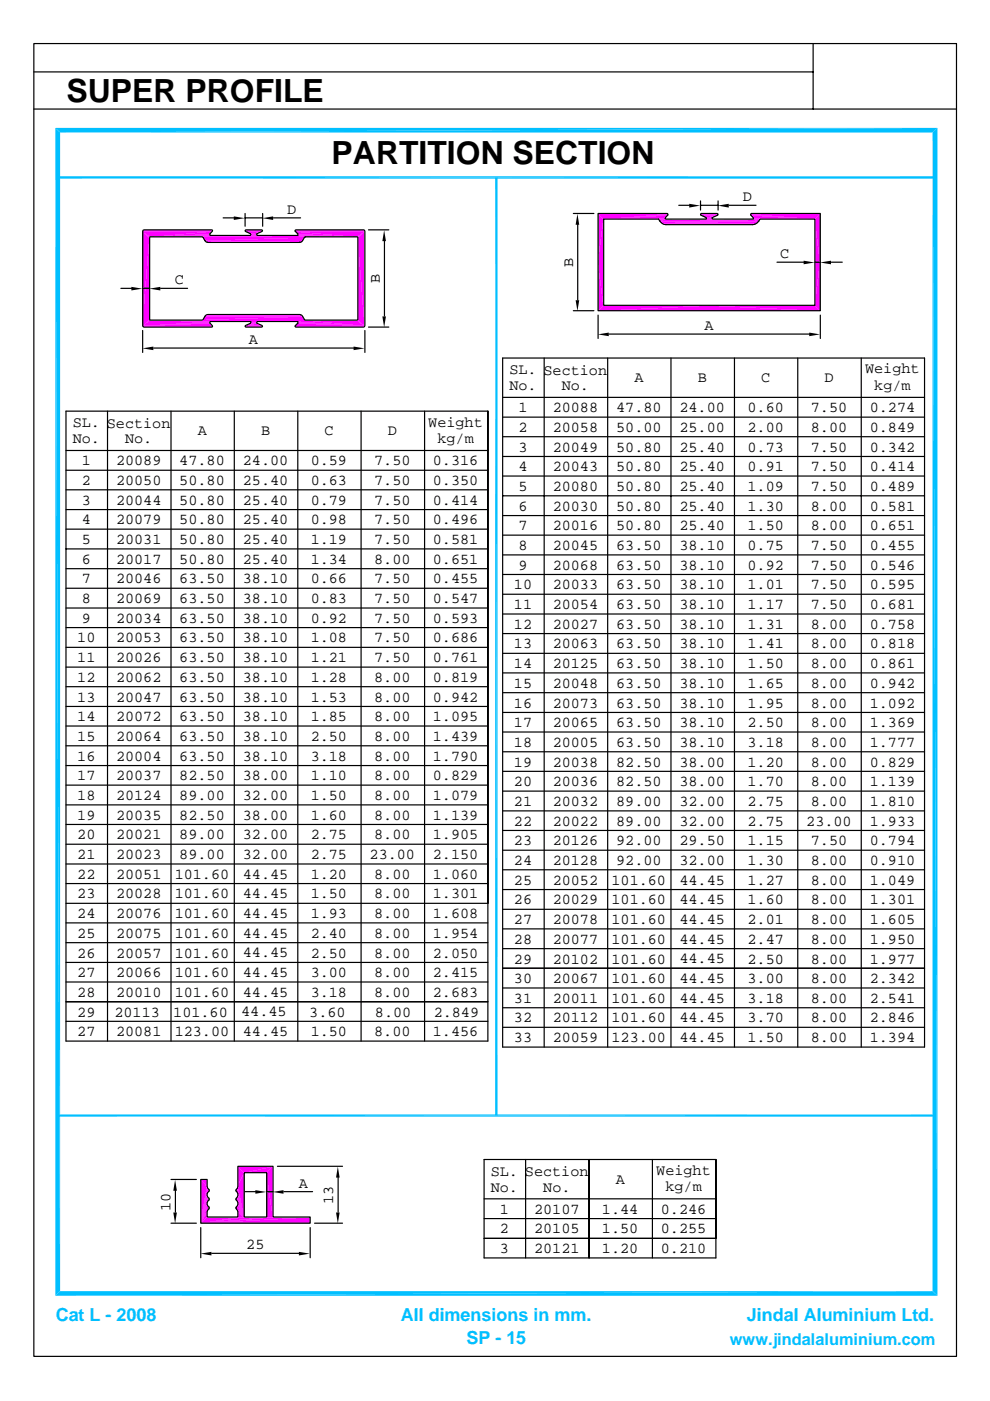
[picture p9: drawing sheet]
<svg xmlns="http://www.w3.org/2000/svg" width="210mm" height="297mm" viewBox="0 0 210 297" stroke-linecap="round" stroke-linejoin="round" font-family="sans-serif">
<path d="M30.2 69.2h14.8M30.3 69.4h14.7M30.3 69.3h14.7M51.9 69.3h3.7M51.9 69.1h3.7M51.9 69.4h3.7M62.5 69.3h14.7M62.5 69.2h14.8M77.2 69.4h-14.6" fill="none" stroke="#f0f" stroke-width=".21"/>
<g fill="#f0f">
<path d="M52 69.1l2.4-.5 1.1 .5z"/>
<path d="M52 69.1l1-.5h1.4z"/>
<path d="M30.2 69.1l14.2-.5 .6 .5z"/>
<path d="M62.5 69.1l.6-.5 14.2 .5z"/>
<path d="M53 68.6l1.4-.1v.1z"/>
<path d="M53 68.6l.2-.1h1.2z"/>
<path d="M30.2 69.1l14.2-.7v.2z"/>
<path d="M63.1 68.4l14.2 .7-14.2-.5z"/>
<path d="M53.2 68.5l1.2-.2v.2z"/>
<path d="M53.1 68.3h1.3l-1.2 .2z"/>
<path d="M30.2 69.1l14.2-.8v.1z"/>
<path d="M63.1 68.3l14.2 .8-14.2-.7z"/>
<path d="M30.2 69.1l14.4-.9z"/>
<path d="M53 68.2l1.4 .1z"/>
</g>
<path d="M44.6 68.2h9.9" fill="none" stroke="#f0f" stroke-width=".21"/>
<path d="M53 68.2h1.5z" fill="#f0f"/>
<path d="M44.6 68.2h18.3" fill="none" stroke="#f0f" stroke-width=".21"/>
<path d="M62.9 68.2l14.4 .9z" fill="#f0f"/>
<path d="M31.8 68.1h31.1" fill="none" stroke="#f0f" stroke-width=".3"/>
<path d="M30.2 69.1l1.6-1.2 12.8 .3z" fill="#f0f"/>
<path d="M42.8 68.1h21.9" fill="none" stroke="#f0f" stroke-width=".3"/>
<g fill="#f0f">
<path d="M62.9 68.2l1.8-.3 12.6 1.2z"/>
<path d="M64.7 67.9h10.9l1.7 1.2z"/>
</g>
<path d="M42.8 67.9h21.9" fill="none" stroke="#f0f" stroke-width=".21"/>
<g fill="#f0f">
<path d="M75.6 67.9h.2l1.5 1.2z"/>
<path d="M30.2 69.1l1.5-1.2h.1z"/>
</g>
<path d="M42.9 67.9h21.7" fill="none" stroke="#f0f" stroke-width=".21"/>
<g fill="#f0f">
<path d="M30.2 69.1l1.5-1.3v.1z"/>
<path d="M75.8 67.8l1.5 1.3-1.5-1.2z"/>
<path d="M43 67.8l21.1-.7 .4 .7z"/>
<path d="M43.4 67.1h20.7l-21.1 .7z"/>
</g>
<path d="M43.4 51.2h20.7M43.6 51.4h20.3M43.8 51.4h19.9M43.4 67h20.7M43.6 66.9h20.3M43.8 66.8h19.9" fill="none" stroke="#f0f" stroke-width=".21"/>
<g fill="#f0f">
<path d="M31.7 50.4v17.4l-1.5 1.3z"/>
<path d="M75.8 50.4l1.5 18.7-1.5-1.3z"/>
<path d="M43.4 51.1l21.1-.7-.4 .7z"/>
<path d="M43 50.4h21.5l-21.1 .7z"/>
</g>
<path d="M42.8 50.3h21.9" fill="none" stroke="#f0f" stroke-width=".21"/>
<path d="M31.8 50.1h43.8" fill="none" stroke="#f0f" stroke-width=".3"/>
<path d="M31.8 50.1h12.8M62.9 50.1h12.7" fill="none" stroke="#f0f" stroke-width=".34"/>
<g fill="#f0f">
<path d="M53 50h1.5z"/>
<path d="M53 50l1.4-.1z"/>
<path d="M31.8 50.3l12.6-.5v.1z"/>
<path d="M63.1 49.8l12.5 .5-12.5-.4z"/>
<path d="M53.1 49.9l1.3-.2v.2z"/>
<path d="M53.2 49.7h1.2l-1.3 .2z"/>
<path d="M31.8 50.3l12.6-.7v.2z"/>
<path d="M63.1 49.6l12.5 .7-12.5-.5z"/>
<path d="M53.2 49.7l1.2-.1v.1z"/>
<path d="M53 49.6h1.4l-1.2 .1z"/>
<path d="M53 49.6l2.5-.5-1.1 .5z"/>
<path d="M52 49.1h3.5l-2.5 .5z"/>
<path d="M31.8 50.3l13.2-1.2-.6 .5z"/>
<path d="M62.5 49.1l13.1 1.2-12.5-.7z"/>
<path d="M62.5 49.1h14.8l-1.7 1.2z"/>
<path d="M75.6 50.3l1.7-1.2-1.5 1.2z"/>
<path d="M75.8 50.3l1.5-1.2-1.5 1.3z"/>
<path d="M75.8 50.4l1.5-1.3v20z"/>
<path d="M30.2 49.1h14.8l-13.2 1.2z"/>
<path d="M30.2 49.1l1.6 1.2h-.1z"/>
<path d="M30.2 49.1l1.5 1.2v.1z"/>
<path d="M30.2 49.1l1.5 1.3-1.5 18.7z"/>
</g>
<path d="M30.2 49h14.8M30.3 48.9h14.7M30.3 48.8h14.7M51.9 49.1h3.7M51.9 48.9h3.7M51.9 48.8h3.7M62.5 49h14.8M62.5 48.9h14.7M62.6 48.8h14.6" fill="none" stroke="#f0f" stroke-width=".21"/>
<g fill="#f0f">
<path d="M150.3 64.8l23.6 1.1h-23.6z"/>
<path d="M126.7 65.9l23.6-1.1v1.1z"/>
<path d="M126.7 65.9l1.2-1.1h22.4z"/>
<path d="M150.3 64.8h22.4l1.2 1.1z"/>
<path d="M173.9 55.7v10.2l-1.2-1.1z"/>
<path d="M126.7 55.7l1.2 9.1-1.2 1.1z"/>
</g>
<path d="M140.6 47.7h19.4" fill="none" stroke="#f0f" stroke-width=".21"/>
<path d="M140.2 47.5h20.3" fill="none" stroke="#f0f" stroke-width=".3"/>
<path d="M139.8 47.1h21" fill="none" stroke="#f0f" stroke-width=".38"/>
<path d="M139.8 46.7h21" fill="none" stroke="#f0f" stroke-width=".42"/>
<g fill="#f0f">
<path d="M127.9 46.5v18.3l-1.2-9.1z"/>
<path d="M139.6 46.5h1.5l-1.3 .4z"/>
<path d="M172.7 46.5l1.2 9.2-1.2 9.1z"/>
<path d="M159.5 46.5h1.6l-.3 .4z"/>
<path d="M139.6 46.5h1.5z"/>
<path d="M159.5 46.5h1.6z"/>
<path d="M149.6 46.5h1.5z"/>
<path d="M149.6 46.5h1.4z"/>
<path d="M139.6 46.5l1.4-.2v.2z"/>
</g>
<path d="M127.9 46.4h13.1" fill="none" stroke="#f0f" stroke-width=".21"/>
<path d="M159.7 46.3l1.4 .2h-1.5z" fill="#f0f"/>
<path d="M159.7 46.4h13" fill="none" stroke="#f0f" stroke-width=".21"/>
<g fill="#f0f">
<path d="M149.7 46.5l1.2-.2 .1 .2z"/>
<path d="M149.7 46.3h1.2l-1.2 .2z"/>
</g>
<path d="M127.9 46.4h13.1M159.6 46.4h13.1" fill="none" stroke="#f0f" stroke-width=".3"/>
<g fill="#f0f">
<path d="M149.7 46.3l1.3-.1-.1 .1z"/>
<path d="M149.6 46.2h1.4l-1.3 .1z"/>
<path d="M149.6 46.2l2.5-.5-1.1 .5z"/>
<path d="M148.6 45.7h3.5l-2.5 .5z"/>
<path d="M127.9 46.5l13.6-.8-.5 .5z"/>
<path d="M159.1 45.7l13.6 .8-13.1-.3z"/>
</g>
<path d="M148.5 45.6h3.7" fill="none" stroke="#f0f" stroke-width=".21"/>
<g fill="#f0f">
<path d="M127.9 46.5l13.7-1-.1 .2z"/>
<path d="M159.1 45.5l13.6 1-13.6-.8z"/>
</g>
<path d="M148.5 45.5h3.7" fill="none" stroke="#f0f" stroke-width=".21"/>
<g fill="#f0f">
<path d="M159.1 45.4l13.6 1.1-13.6-1z"/>
<path d="M127.9 46.5l13.6-1.1 .1 .1z"/>
</g>
<path d="M159.1 45.4h14.8" fill="none" stroke="#f0f" stroke-width=".21"/>
<g fill="#f0f">
<path d="M159.1 45.4l14.8-.1-1.2 1.2z"/>
<path d="M173.9 45.3v10.4l-1.2-9.2z"/>
<path d="M150.3 45.3l1.8 .1z"/>
</g>
<path d="M126.7 45.4h14.8M148.5 45.4h3.6" fill="none" stroke="#f0f" stroke-width=".21"/>
<g fill="#f0f">
<path d="M126.7 45.3l14.8 .1-13.6 1.1z"/>
<path d="M126.7 45.3l1.2 1.2-1.2 9.2z"/>
<path d="M42.5 259.4l23.2-1.3v1.3z"/>
<path d="M42.5 259.4l15.3-1.3h7.9z"/>
<path d="M42.5 259.4l14-1.3h1.3z"/>
<path d="M42.5 259.4l9.2-1.3h4.8z"/>
<path d="M42.5 259.4l7.9-1.3h1.3z"/>
<path d="M42.5 259.4l1.4-1.3h6.5z"/>
<path d="M43.9 257.1v1l-1.4 1.3z"/>
<path d="M50.4 257.1l1.3 1h-1.3z"/>
<path d="M43.9 256.7l-1.4 2.7z"/>
<path d="M50.3 256.7l1.4 1.4-1.3-1z"/>
<path d="M50 256.4l1.7 1.7z"/>
<path d="M44.3 256.1l-.4 .6z"/>
<path d="M49.9 256.1l1.8 2z"/>
<path d="M44.2 256l.1 .1-.4 .6z"/>
<path d="M44.2 256l-1.7 3.4z"/>
<path d="M50 256l1.7 2.1-1.8-2z"/>
<path d="M44 255.7l.2 .3-1.7 3.4z"/>
<path d="M50.2 255.7l1.5 2.4-1.7-2.1z"/>
<path d="M43.9 255.4l.1 .3-1.5 3.7z"/>
<path d="M50.4 255.4l1.3 2.7-1.5-2.4z"/>
<path d="M43.9 255.1l-1.4 4.3z"/>
<path d="M50.4 255.1l1.3 3-1.3-2.7z"/>
<path d="M50.2 254.7l1.5 3.4z"/>
<path d="M44.3 254.3l-.3 .4z"/>
<path d="M49.9 254.3l.3 .4z"/>
<path d="M44.2 254.1l.1 .2-.3 .4z"/>
<path d="M44.2 254.1l-.3 1z"/>
<path d="M50 254.1l.2 .6-.3-.4z"/>
<path d="M50 254.1l1.7 4z"/>
<path d="M44 253.9l.2 .2-.3 1z"/>
<path d="M44 253.9l-.1 1.2-1.4 4.3z"/>
<path d="M50.2 253.9l1.5 4.2-1.7-4z"/>
<path d="M43.9 253.6l.1 .3-1.5 5.5z"/>
<path d="M50.4 253.6l1.3 4.5-1.5-4.2z"/>
<path d="M43.9 253.2l-1.4 6.2z"/>
<path d="M50.4 253.2l1.3 4.9z"/>
<path d="M44.3 252.5l-.3 .4z"/>
<path d="M49.9 252.5l.3 .4z"/>
<path d="M44.2 252.3l.1 .2-.3 .4z"/>
<path d="M44.2 252.3l-.3 .9z"/>
<path d="M50 252.3l.2 .6-.3-.4z"/>
<path d="M50 252.3l.4 .9z"/>
<path d="M43.9 252l.3 .3-.3 .9z"/>
<path d="M43.9 252v1.2l-1.4 6.2z"/>
<path d="M50.3 252l.1 1.2-.4-.9z"/>
<path d="M50.3 252l1.4 6.1-1.3-4.9z"/>
<path d="M43.9 251.5v.5l-1.4 7.4z"/>
<path d="M50.4 251.5l1.3 6.6-1.4-6.1z"/>
<path d="M42.5 250.1h1.4v1.4z"/>
<path d="M42.5 250.1l1.4 1.4-1.4 7.9z"/>
<path d="M51.7 248.7v9.4l-1.3-6.6z"/>
<path d="M56.5 248.7l1.3 9.4h-1.3z"/>
<path d="M50.4 247.3l1.3 1.4-1.3 2.8z"/>
<path d="M50.4 247.3h7.4l-6.1 1.4z"/>
<path d="M51.7 248.7l6.1-1.4-1.3 1.4z"/>
<path d="M57.8 247.3v10.8l-1.3-9.4z"/>
</g>
<g fill="none" stroke="#000" stroke-width=".25">
<path d="M115.4 75.9v146.1M128.8 75.9v146.1M142.3 75.9v146.1M155.7 75.9v146.1M169.1 75.9v146.1M182.6 75.9v146.1M14 95.5h89.4M14 99.7h89.4M22.8 87.2v133.5M36.3 87.2v133.5M49.7 87.2v133.5M63.1 87.2v133.5"/>
<path d="M76.6 87.2v133.5M90 87.2v133.5M103.4 87.2h-89.4v133.5M106.6 92.6h89.4M106.6 96.8h89.4M106.6 84.3h89.4M106.6 88.4h89.4M14 103.9h89.4M14 108h89.4M14 112.2h89.4M14 116.4h89.4M106.6 100.9h89.4"/>
<path d="M106.6 105.1h89.4M106.6 109.3h89.4M106.6 113.5h89.4M106.6 117.7h89.4M14 120.6h89.4M14 124.7h89.4M14 128.9h89.4M14 133.1h89.4M14 137.3h89.4M106.6 121.8h89.4M106.6 126h89.4M106.6 130.2h89.4"/>
<path d="M106.6 134.3h89.4M106.6 138.5h89.4M14 141.4h89.4M14 145.6h89.4M14 149.8h89.4M14 153.9h89.4M14 158.1h89.4M106.6 142.7h89.4M106.6 146.9h89.4M106.6 151.1h89.4M106.6 155.2h89.4M106.6 159.4h89.4"/>
<path d="M14 162.3h89.4M14 166.5h89.4M14 170.7h89.4M14 174.8h89.4M14 179h89.4M106.6 163.5h89.4M106.6 167.7h89.4M106.6 171.9h89.4M106.6 176.1h89.4M14 191.5h89.4v-104.3v133.5M14 183.2h89.4M14 187.3h89.4"/>
<path d="M14 195.7h89.4M14 199.9h89.4M106.6 180.3h89.4M106.6 184.4h89.4M106.6 188.6h89.4M106.6 192.8h89.4M106.6 196.9h89.4M14 204.1h89.4M14 208.2h89.4M14 212.4h89.4M106.6 201.1h89.4M106.6 205.3h89.4"/>
<path d="M106.6 222v-146.1h89.4v146.1"/>
</g>
<g fill="#00bfff">
<path d="M197.7 28.1l1.1-1v247.6z"/>
<path d="M197.7 28.1l1.1 246.6-1.1-.9z"/>
<path d="M11.7 274.7l186-.9 1.1 .9z"/>
<path d="M11.7 274.7l1-.9h185z"/>
<path d="M11.7 27.1l1 246.7-1 .9z"/>
<path d="M11.7 27.1l1 1v245.7z"/>
<path d="M11.7 27.1h187.1l-186.1 1z"/>
<path d="M12.7 28.1l186.1-1-1.1 1z"/>
<path d="M12.2 37.4h186l-186 .5z"/>
<path d="M12.2 37.9l186-.5v.5z"/>
<path d="M105 37.6h.5v198.9z"/>
<path d="M105 37.6l.5 198.9h-.5z"/>
<path d="M12.2 236.3h186l-186 .5z"/>
<path d="M12.2 236.8l186-.5v.5z"/>
</g>
<g fill="none" stroke="#000" stroke-width=".25">
<path d="M7.2 9.2h195.6v278.4h-195.6zM7.2 15.2h165.2M172.4 9.2v13.9M7.2 23.1h195.6M30.3 48.8l14.6-.1 .1 .3-.5 .7 .1 .2h8.4l.2-.2-1.2-.6v-.3l3.5-.1 .1 .1v.3l-1.1 .4v.3l8.5 .1 .1-.3-.6-.7 .3-.2h14.3l.3 .3-.1 20.3h-14.5l-.3-.1 .6-.7-.1-.3h-8.5v.3l1.1 .5v.3h-.1h-3.5v-.3l1.2-.6-.2-.2h-8.4l-.1 .1 .5 .8-.1 .2h-14.6zM31.8 50.3l11.1-.1 .7 1 .5 .2h19.4l.5-.2 .7-1 11.1 .1v17.5l-11.1 .1-.7-1-.5-.2h-19.4l-.5 .2-.7 1-11.1-.1zM47.3 46.2h2.3M52 45.3v2.7M52 46.2h3.7M55.7 45.3v2.7M58 46.2h5.7M78.1 48.7h4.3"/>
<path d="M81.5 51.1v15.9M121.6 45.3h4.3M122.5 47.6v16M126.8 45.3h14.7l.1 .2-.5 .7 .1 .2h8.6l-.1-.3-1.2-.6 .2-.2h3.5l-.1 .3-1 .5-.1 .1 .2 .2h8.4l.1-.2-.5-.7 .1-.2h14.6v20.6h-47.1zM128 46.4h11.6a1.84 1.84 0 0 0 1.6 1.2h18.4a1.84 1.84 0 0 0 1.5-1.2h11.7v18.3h-44.8zM143.9 43.5h2.3M148.5 42.6v1.9M148.5 43.5h3.8M152.3 42.6v1.9M154.6 43.5h5.7M164.7 55.6h5.8M172.8 55.6h1.1"/>
<path d="M176.3 55.6h2.3M25.6 61.1h2.3M30.2 70.1v4.6M30.2 61.1h1.5M32.6 73.8h42.4M34.1 61.1h5.7M77.4 70.1v4.6M78.1 69.3h4.3M121.6 65.9h4.3M126.8 66.8v5M129.1 70.8h42.5M173.9 66.8v5"/>
<path d="M14 212.4h89.4M14 216.5h89.4M106.6 205.3h89.4M106.6 209.5h89.4M106.6 213.7h89.4M106.6 217.8h89.4M14 220.7h89.4M106.6 222h89.4M36.3 259.3h5.3M36.3 250.1h5.3M37.2 252.4v4.6M42.6 250.1h1.3v1.4l.1 .4 .4 .5-.1 .2a.89 .89 0 0 0 0 1.4v.4a1.01 1.01 0 0 0 .1 1.7 1.93 1.93 0 0 0-.5 1.9h6.5a1.93 1.93 0 0 0-.4-1.9l.1-.2a1.05 1.05 0 0 0-.1-1.6l.1-.3a1.05 1.05 0 0 0-.1-1.6l.4-.5v-.4v-4.2h7.5v10.7h7.9v1.3h-23.2z"/>
<path d="M51.8 248.6h4.7v9.4h-4.7zM51.9 252.7h2.3M56.5 252.7h1.4M58.8 247.3h13.8M60.2 252.7h6.1M66.7 259.3h5.9M71.7 249.6v7.4M102.6 258.4h49.2M102.6 254.2h49.2M111.4 245.8v20.9M124.9 245.8v20.9M138.3 245.8v20.9"/>
<path d="M151.8 245.8h-49.2v20.9h49.2v-20.9v16.8h-49.2M42.6 260.3v6.4M44.9 265.7h18.5M65.8 260.3v6.4"/>
</g>
<g fill="#000">
<path d="M49.6 45.9l2.3 .4-2.3 .3zM55.6 46.3l2.3-.4v.7zM81.4 48.8l.4 2.3h-.7zM122.4 45.3l.4 2.4h-.8zM146.1 43.2l2.4 .4-2.4 .4zM152.2 43.6l2.3-.4v.8zM170.4 55.3l2.3 .4-2.3 .3zM173.9 55.7l2.3-.4v.7zM27.9 60.8l2.3 .4-2.3 .4zM30.2 73.9l2.3-.4v.7zM31.7 61.2l2.3-.4v.8zM75 73.5l2.3 .4-2.3 .3z"/>
<path d="M81.1 67.1h.7l-.4 2.3zM122 63.7h.8l-.4 2.2zM126.7 70.9l2.4-.4v.8zM171.6 70.5l2.3 .4-2.3 .4zM36.7 257.1h.8l-.4 2.3zM37.1 250.1l.4 2.4h-.8zM54.1 252.3l2.4 .4-2.4 .4zM57.8 252.7l2.3-.4v.8zM71.2 257.1h.8l-.4 2.3zM71.6 247.3l.4 2.4h-.8zM42.5 265.8l2.3-.4v.8zM63.4 265.4l2.3 .4-2.3 .4z"/>
</g>
<g font-size="6.8">
<text x="14.1" y="21.5">SUPER PROFILE</text>
<text x="70.3" y="34.7">PARTITION SECTION</text>
</g>
<g font-size="3.8" fill="#00bfff">
<text x="11.8" y="280.1">Cat L - 2008</text>
<text x="85" y="280.1">All dimensions in mm.</text>
<text x="158.4" y="280.1">Jindal Aluminium Ltd.</text>
<text x="98.9" y="285.1">SP - 15</text>
</g>
<text font-size="3.5" fill="#00bfff" x="154.8" y="285.1">www.jindalaluminium.com</text>
<g font-size="3.2">
<text x="60.9" y="45.3">D</text>
<text x="157.5" y="42.7">D</text>
<text x="121.5" y="56.6" transform="rotate(-90 121.5 56.6)">B</text>
<text x="165.4" y="54.7">C</text>
<text x="37" y="60.2">C</text>
<text x="80.5" y="60.1" transform="rotate(-90 80.5 60.1)">B</text>
<text x="149.4" y="70">A</text>
<text x="52.8" y="72.9">A</text>
<text x="108" y="79.4">SL. Section</text>
<text x="108" y="82.7">No.</text>
<text x="119.1" y="82.7">No.</text>
<text x="134.5" y="81.1">A</text>
<text x="148" y="81.1">B</text>
<text x="161.4" y="81.1">C</text>
<text x="174.8" y="81.1">D</text>
<text x="183.4" y="79.1">Weight</text>
<text x="185.4" y="82.6">kg/m</text>
<text x="109.9" y="87.4">1</text>
<text x="117.2" y="87.4">20088</text>
<text x="130.6" y="87.4">47.80</text>
<text x="144.1" y="87.4">24.00</text>
<text x="158.5" y="87.4">0.60</text>
<text x="171.9" y="87.4">7.50</text>
<text x="184.4" y="87.4">0.274</text>
<text x="15.4" y="90.6">SL. Section</text>
<text x="15.4" y="94">No.</text>
<text x="26.5" y="94">No.</text>
<text x="41.9" y="92.3">A</text>
<text x="55.4" y="92.3">B</text>
<text x="68.8" y="92.3">C</text>
<text x="82.3" y="92.3">D</text>
<text x="90.8" y="90.5">Weight</text>
<text x="92.8" y="93.9">kg/m</text>
<text x="109.9" y="95.7">3</text>
<text x="109.9" y="91.6">2</text>
<text x="117.2" y="91.6">20058</text>
<text x="117.2" y="95.7">20049</text>
<text x="130.6" y="95.7">50.80</text>
<text x="130.6" y="91.6">50.00</text>
<text x="144.1" y="91.6">25.00</text>
<text x="144.1" y="95.7">25.40</text>
<text x="158.5" y="91.6">2.00</text>
<text x="158.5" y="95.7">0.73</text>
<text x="171.9" y="91.6">8.00</text>
<text x="171.9" y="95.7">7.50</text>
<text x="184.4" y="91.6">0.849</text>
<text x="184.4" y="95.7">0.342</text>
<text x="17.4" y="98.7">1</text>
<text x="24.6" y="98.7">20089</text>
<text x="38" y="98.7">47.80</text>
<text x="51.5" y="98.7">24.00</text>
<text x="65.9" y="98.7">0.59</text>
<text x="79.3" y="98.7">7.50</text>
<text x="91.8" y="98.7">0.316</text>
<text x="109.9" y="99.9">4</text>
<text x="117.2" y="99.9">20043</text>
<text x="130.6" y="99.9">50.80</text>
<text x="144.1" y="99.9">25.40</text>
<text x="158.5" y="99.9">0.91</text>
<text x="171.9" y="99.9">7.50</text>
<text x="184.4" y="99.9">0.414</text>
<text x="17.4" y="107">3</text>
<text x="17.4" y="102.9">2</text>
<text x="24.6" y="102.8">20050</text>
<text x="24.6" y="107">20044</text>
<text x="38" y="107">50.80</text>
<text x="38" y="102.8">50.80</text>
<text x="51.5" y="102.8">25.40</text>
<text x="51.5" y="107">25.40</text>
<text x="65.9" y="102.8">0.63</text>
<text x="65.9" y="107">0.79</text>
<text x="79.3" y="102.8">7.50</text>
<text x="79.3" y="107">7.50</text>
<text x="91.8" y="102.8">0.350</text>
<text x="91.8" y="107">0.414</text>
<text x="109.9" y="104.1">5</text>
<text x="117.2" y="104.1">20080</text>
<text x="130.6" y="104.1">50.80</text>
<text x="144.1" y="104.1">25.40</text>
<text x="158.5" y="104.1">1.09</text>
<text x="171.9" y="104.1">7.50</text>
<text x="184.4" y="104.1">0.489</text>
<text x="17.4" y="111.2">4</text>
<text x="24.6" y="111.2">20079</text>
<text x="38" y="111.2">50.80</text>
<text x="51.5" y="111.2">25.40</text>
<text x="65.9" y="111.2">0.98</text>
<text x="79.3" y="111.2">7.50</text>
<text x="91.8" y="111.2">0.496</text>
<text x="109.9" y="108.3">6</text>
<text x="109.9" y="112.4">7</text>
<text x="117.2" y="108.3">20030</text>
<text x="117.2" y="112.4">20016</text>
<text x="130.6" y="108.3">50.80</text>
<text x="130.6" y="112.4">50.80</text>
<text x="144.1" y="108.3">25.40</text>
<text x="144.1" y="112.4">25.40</text>
<text x="158.5" y="108.3">1.30</text>
<text x="158.5" y="112.4">1.50</text>
<text x="171.9" y="108.3">8.00</text>
<text x="171.9" y="112.4">8.00</text>
<text x="184.4" y="108.3">0.581</text>
<text x="184.4" y="112.4">0.651</text>
<text x="17.4" y="115.3">5</text>
<text x="17.4" y="119.5">6</text>
<text x="24.6" y="115.3">20031</text>
<text x="24.6" y="119.5">20017</text>
<text x="38" y="115.3">50.80</text>
<text x="38" y="119.5">50.80</text>
<text x="51.5" y="115.3">25.40</text>
<text x="51.5" y="119.5">25.40</text>
<text x="65.9" y="115.3">1.19</text>
<text x="65.9" y="119.5">1.34</text>
<text x="79.3" y="115.3">7.50</text>
<text x="79.3" y="119.5">8.00</text>
<text x="91.8" y="115.3">0.581</text>
<text x="91.8" y="119.5">0.651</text>
<text x="109.9" y="116.6">8</text>
<text x="117.2" y="116.6">20045</text>
<text x="130.6" y="116.6">63.50</text>
<text x="144.1" y="116.6">38.10</text>
<text x="158.5" y="116.6">0.75</text>
<text x="171.9" y="116.6">7.50</text>
<text x="184.4" y="116.6">0.455</text>
<text x="17.4" y="123.7">7</text>
<text x="24.6" y="123.7">20046</text>
<text x="38" y="123.7">63.50</text>
<text x="51.5" y="123.7">38.10</text>
<text x="65.9" y="123.7">0.66</text>
<text x="79.3" y="123.7">7.50</text>
<text x="91.8" y="123.7">0.455</text>
<text x="109" y="125">10</text>
<text x="109.9" y="120.8">9</text>
<text x="117.2" y="120.8">20068</text>
<text x="117.2" y="125">20033</text>
<text x="130.6" y="120.8">63.50</text>
<text x="130.6" y="125">63.50</text>
<text x="144.1" y="120.8">38.10</text>
<text x="144.1" y="125">38.10</text>
<text x="158.5" y="120.8">0.92</text>
<text x="158.5" y="125">1.01</text>
<text x="171.9" y="120.8">7.50</text>
<text x="171.9" y="125">7.50</text>
<text x="184.4" y="120.8">0.546</text>
<text x="184.4" y="125">0.595</text>
<text x="17.4" y="127.9">8</text>
<text x="24.6" y="127.9">20069</text>
<text x="38" y="127.9">63.50</text>
<text x="51.5" y="127.9">38.10</text>
<text x="65.9" y="127.9">0.83</text>
<text x="79.3" y="127.9">7.50</text>
<text x="91.8" y="127.9">0.547</text>
<text x="109" y="129.1">11</text>
<text x="117.2" y="129.1">20054</text>
<text x="130.6" y="129.1">63.50</text>
<text x="144.1" y="129.1">38.10</text>
<text x="158.5" y="129.1">1.17</text>
<text x="171.9" y="129.1">7.50</text>
<text x="184.4" y="129.1">0.681</text>
<text x="16.4" y="136.2">10</text>
<text x="17.4" y="132.1">9</text>
<text x="24.6" y="132.1">20034</text>
<text x="24.6" y="136.2">20053</text>
<text x="38" y="132.1">63.50</text>
<text x="38" y="136.2">63.50</text>
<text x="51.5" y="132.1">38.10</text>
<text x="51.5" y="136.2">38.10</text>
<text x="65.9" y="132.1">0.92</text>
<text x="65.9" y="136.2">1.08</text>
<text x="79.3" y="132.1">7.50</text>
<text x="79.3" y="136.2">7.50</text>
<text x="91.8" y="132.1">0.593</text>
<text x="91.8" y="136.2">0.686</text>
<text x="109" y="133.3">12</text>
<text x="109" y="137.5">13</text>
<text x="117.2" y="133.3">20027</text>
<text x="117.2" y="137.5">20063</text>
<text x="130.6" y="133.3">63.50</text>
<text x="130.6" y="137.5">63.50</text>
<text x="144.1" y="133.3">38.10</text>
<text x="144.1" y="137.5">38.10</text>
<text x="158.5" y="133.3">1.31</text>
<text x="158.5" y="137.5">1.41</text>
<text x="171.9" y="133.3">8.00</text>
<text x="171.9" y="137.5">8.00</text>
<text x="184.4" y="133.3">0.758</text>
<text x="184.4" y="137.5">0.818</text>
<text x="16.4" y="140.4">11</text>
<text x="24.6" y="140.4">20026</text>
<text x="38" y="140.4">63.50</text>
<text x="51.5" y="140.4">38.10</text>
<text x="65.9" y="140.4">1.21</text>
<text x="79.3" y="140.4">7.50</text>
<text x="91.8" y="140.4">0.761</text>
<text x="109" y="141.7">14</text>
<text x="117.2" y="141.7">20125</text>
<text x="130.6" y="141.7">63.50</text>
<text x="144.1" y="141.7">38.10</text>
<text x="158.5" y="141.7">1.50</text>
<text x="171.9" y="141.7">8.00</text>
<text x="184.4" y="141.7">0.861</text>
<text x="16.4" y="144.6">12</text>
<text x="16.4" y="148.7">13</text>
<text x="24.6" y="144.6">20062</text>
<text x="24.6" y="148.7">20047</text>
<text x="38" y="144.6">63.50</text>
<text x="38" y="148.7">63.50</text>
<text x="51.5" y="144.6">38.10</text>
<text x="51.5" y="148.7">38.10</text>
<text x="65.9" y="144.6">1.28</text>
<text x="65.9" y="148.7">1.53</text>
<text x="79.3" y="144.6">8.00</text>
<text x="79.3" y="148.7">8.00</text>
<text x="91.8" y="144.6">0.819</text>
<text x="91.8" y="148.7">0.942</text>
<text x="109" y="145.8">15</text>
<text x="117.2" y="145.8">20048</text>
<text x="130.6" y="145.8">63.50</text>
<text x="144.1" y="145.8">38.10</text>
<text x="158.5" y="145.8">1.65</text>
<text x="171.9" y="145.8">8.00</text>
<text x="184.4" y="145.8">0.942</text>
<text x="16.4" y="152.9">14</text>
<text x="24.6" y="152.9">20072</text>
<text x="38" y="152.9">63.50</text>
<text x="51.5" y="152.9">38.10</text>
<text x="65.9" y="152.9">1.85</text>
<text x="79.3" y="152.9">8.00</text>
<text x="91.8" y="152.9">1.095</text>
<text x="109" y="150">16</text>
<text x="109" y="154.2">17</text>
<text x="117.2" y="150">20073</text>
<text x="117.2" y="154.2">20065</text>
<text x="130.6" y="150">63.50</text>
<text x="130.6" y="154.2">63.50</text>
<text x="144.1" y="150">38.10</text>
<text x="144.1" y="154.2">38.10</text>
<text x="158.5" y="150">1.95</text>
<text x="158.5" y="154.2">2.50</text>
<text x="171.9" y="150">8.00</text>
<text x="171.9" y="154.2">8.00</text>
<text x="184.4" y="150">1.092</text>
<text x="184.4" y="154.2">1.369</text>
<text x="16.4" y="157.1">15</text>
<text x="16.4" y="161.3">16</text>
<text x="24.6" y="157.1">20064</text>
<text x="24.6" y="161.3">20004</text>
<text x="38" y="157.1">63.50</text>
<text x="38" y="161.3">63.50</text>
<text x="51.5" y="157.1">38.10</text>
<text x="51.5" y="161.3">38.10</text>
<text x="65.9" y="157.1">2.50</text>
<text x="65.9" y="161.3">3.18</text>
<text x="79.3" y="157.1">8.00</text>
<text x="79.3" y="161.3">8.00</text>
<text x="91.8" y="157.1">1.439</text>
<text x="91.8" y="161.3">1.790</text>
<text x="109" y="158.4">18</text>
<text x="117.2" y="158.4">20005</text>
<text x="130.6" y="158.4">63.50</text>
<text x="144.1" y="158.4">38.10</text>
<text x="158.5" y="158.4">3.18</text>
<text x="171.9" y="158.4">8.00</text>
<text x="184.4" y="158.4">1.777</text>
<text x="16.4" y="165.5">17</text>
<text x="24.6" y="165.4">20037</text>
<text x="38" y="165.4">82.50</text>
<text x="51.5" y="165.4">38.00</text>
<text x="65.9" y="165.4">1.10</text>
<text x="79.3" y="165.4">8.00</text>
<text x="91.8" y="165.4">0.829</text>
<text x="109" y="162.5">19</text>
<text x="109" y="166.7">20</text>
<text x="117.2" y="162.5">20038</text>
<text x="117.2" y="166.7">20036</text>
<text x="130.6" y="162.5">82.50</text>
<text x="130.6" y="166.7">82.50</text>
<text x="144.1" y="162.5">38.00</text>
<text x="144.1" y="166.7">38.00</text>
<text x="158.5" y="162.5">1.20</text>
<text x="158.5" y="166.7">1.70</text>
<text x="171.9" y="162.5">8.00</text>
<text x="171.9" y="166.7">8.00</text>
<text x="184.4" y="162.5">0.829</text>
<text x="184.4" y="166.7">1.139</text>
<text x="16.4" y="169.6">18</text>
<text x="16.4" y="173.8">19</text>
<text x="24.6" y="169.6">20124</text>
<text x="24.6" y="173.8">20035</text>
<text x="38" y="169.6">89.00</text>
<text x="38" y="173.8">82.50</text>
<text x="51.5" y="169.6">32.00</text>
<text x="51.5" y="173.8">38.00</text>
<text x="65.9" y="169.6">1.50</text>
<text x="65.9" y="173.8">1.60</text>
<text x="79.3" y="169.6">8.00</text>
<text x="79.3" y="173.8">8.00</text>
<text x="91.8" y="169.6">1.079</text>
<text x="91.8" y="173.8">1.139</text>
<text x="109" y="170.9">21</text>
<text x="117.2" y="170.9">20032</text>
<text x="130.6" y="170.9">89.00</text>
<text x="144.1" y="170.9">32.00</text>
<text x="158.5" y="170.9">2.75</text>
<text x="171.9" y="170.9">8.00</text>
<text x="184.4" y="170.9">1.810</text>
<text x="16.4" y="178">20</text>
<text x="24.6" y="178">20021</text>
<text x="38" y="178">89.00</text>
<text x="51.5" y="178">32.00</text>
<text x="65.9" y="178">2.75</text>
<text x="79.3" y="178">8.00</text>
<text x="91.8" y="178">1.905</text>
<text x="109" y="175.1">22</text>
<text x="109" y="179.2">23</text>
<text x="117.2" y="175">20022</text>
<text x="117.2" y="179.2">20126</text>
<text x="130.6" y="175">89.00</text>
<text x="130.6" y="179.2">92.00</text>
<text x="144.1" y="175">32.00</text>
<text x="144.1" y="179.2">29.50</text>
<text x="158.5" y="175">2.75</text>
<text x="158.5" y="179.2">1.15</text>
<text x="170.9" y="175">23.00</text>
<text x="171.9" y="179.2">7.50</text>
<text x="184.4" y="175">1.933</text>
<text x="184.4" y="179.2">0.794</text>
<text x="16.4" y="182.1">21</text>
<text x="24.6" y="182.1">20023</text>
<text x="38" y="182.1">89.00</text>
<text x="51.5" y="182.1">32.00</text>
<text x="65.9" y="182.1">2.75</text>
<text x="78.4" y="182.1">23.00</text>
<text x="91.8" y="182.1">2.150</text>
<text x="109" y="183.4">24</text>
<text x="117.2" y="183.4">20128</text>
<text x="130.6" y="183.4">92.00</text>
<text x="144.1" y="183.4">32.00</text>
<text x="158.5" y="183.4">1.30</text>
<text x="171.9" y="183.4">8.00</text>
<text x="184.4" y="183.4">0.910</text>
<text x="16.4" y="186.3">22</text>
<text x="16.4" y="190.5">23</text>
<text x="24.6" y="186.3">20051</text>
<text x="24.6" y="190.5">20028</text>
<text x="37" y="186.3">101.60</text>
<text x="37" y="190.5">101.60</text>
<text x="51.5" y="186.3">44.45</text>
<text x="51.5" y="190.4">44.45</text>
<text x="65.9" y="186.3">1.20</text>
<text x="65.9" y="190.5">1.50</text>
<text x="79.3" y="186.3">8.00</text>
<text x="79.3" y="190.5">8.00</text>
<text x="91.8" y="186.3">1.060</text>
<text x="91.8" y="190.5">1.301</text>
<text x="109" y="187.6">25</text>
<text x="109" y="191.8">26</text>
<text x="117.2" y="187.6">20052</text>
<text x="117.2" y="191.8">20029</text>
<text x="129.7" y="187.6">101.60</text>
<text x="129.7" y="191.8">101.60</text>
<text x="144.1" y="187.6">44.45</text>
<text x="144.1" y="191.7">44.45</text>
<text x="158.5" y="187.6">1.27</text>
<text x="158.5" y="191.8">1.60</text>
<text x="171.9" y="187.6">8.00</text>
<text x="171.9" y="191.8">8.00</text>
<text x="184.4" y="187.6">1.049</text>
<text x="184.4" y="191.8">1.301</text>
<text x="16.4" y="194.7">24</text>
<text x="24.6" y="194.7">20076</text>
<text x="37" y="194.7">101.60</text>
<text x="51.5" y="194.6">44.45</text>
<text x="65.9" y="194.7">1.93</text>
<text x="79.3" y="194.7">8.00</text>
<text x="91.8" y="194.7">1.608</text>
<text x="109" y="195.9">27</text>
<text x="117.2" y="195.9">20078</text>
<text x="129.7" y="195.9">101.60</text>
<text x="144.1" y="195.9">44.45</text>
<text x="158.5" y="195.9">2.01</text>
<text x="171.9" y="195.9">8.00</text>
<text x="184.4" y="195.9">1.605</text>
<text x="16.4" y="198.8">25</text>
<text x="16.4" y="203">26</text>
<text x="24.6" y="198.8">20075</text>
<text x="24.6" y="203">20057</text>
<text x="37" y="198.8">101.60</text>
<text x="37" y="203">101.60</text>
<text x="51.5" y="198.8">44.45</text>
<text x="51.5" y="203">44.45</text>
<text x="65.9" y="198.8">2.40</text>
<text x="65.9" y="203">2.50</text>
<text x="79.3" y="198.8">8.00</text>
<text x="79.3" y="203">8.00</text>
<text x="91.8" y="198.8">1.954</text>
<text x="91.8" y="203">2.050</text>
<text x="109" y="200.1">28</text>
<text x="117.2" y="200.1">20077</text>
<text x="129.7" y="200.1">101.60</text>
<text x="144.1" y="200.1">44.45</text>
<text x="158.5" y="200.1">2.47</text>
<text x="171.9" y="200.1">8.00</text>
<text x="184.4" y="200.1">1.950</text>
<text x="16.4" y="207.2">27</text>
<text x="24.6" y="207.2">20066</text>
<text x="37" y="207.2">101.60</text>
<text x="51.5" y="207.2">44.45</text>
<text x="65.9" y="207.2">3.00</text>
<text x="79.3" y="207.2">8.00</text>
<text x="91.8" y="207.2">2.415</text>
<text x="109" y="208.4">30</text>
<text x="109" y="204.3">29</text>
<text x="117.2" y="204.3">20102</text>
<text x="117.2" y="208.4">20067</text>
<text x="129.7" y="204.3">101.60</text>
<text x="129.7" y="208.4">101.60</text>
<text x="144.1" y="204.2">44.45</text>
<text x="144.1" y="208.4">44.45</text>
<text x="158.5" y="204.3">2.50</text>
<text x="158.5" y="208.4">3.00</text>
<text x="171.9" y="204.3">8.00</text>
<text x="171.9" y="208.4">8.00</text>
<text x="184.4" y="204.3">1.977</text>
<text x="184.4" y="208.4">2.342</text>
<text x="16.4" y="215.5">29</text>
<text x="16.4" y="211.4">28</text>
<text x="24.3" y="215.5">20113</text>
<text x="24.6" y="211.4">20010</text>
<text x="36.7" y="215.5">101.60</text>
<text x="37" y="211.4">101.60</text>
<text x="51.1" y="215.5">44.45</text>
<text x="51.5" y="211.3">44.45</text>
<text x="65.6" y="215.5">3.60</text>
<text x="65.9" y="211.4">3.18</text>
<text x="79.3" y="211.4">8.00</text>
<text x="79.5" y="215.5">8.00</text>
<text x="91.8" y="211.4">2.683</text>
<text x="91.9" y="215.5">2.849</text>
<text x="109" y="212.6">31</text>
<text x="117.2" y="212.6">20011</text>
<text x="129.7" y="212.6">101.60</text>
<text x="144.1" y="212.6">44.45</text>
<text x="158.5" y="212.6">3.18</text>
<text x="171.9" y="212.6">8.00</text>
<text x="184.4" y="212.6">2.541</text>
<text x="16.4" y="219.7">27</text>
<text x="24.6" y="219.7">20081</text>
<text x="37" y="219.7">123.00</text>
<text x="51.5" y="219.7">44.45</text>
<text x="65.9" y="219.7">1.50</text>
<text x="79.3" y="219.7">8.00</text>
<text x="91.8" y="219.7">1.456</text>
<text x="109" y="216.8">32</text>
<text x="109" y="221">33</text>
<text x="117.2" y="221">20059</text>
<text x="117.2" y="216.8">20112</text>
<text x="129.7" y="221">123.00</text>
<text x="129.7" y="216.8">101.60</text>
<text x="144.1" y="220.9">44.45</text>
<text x="144.1" y="216.8">44.45</text>
<text x="158.5" y="221">1.50</text>
<text x="158.5" y="216.8">3.70</text>
<text x="171.9" y="221">8.00</text>
<text x="171.9" y="216.8">8.00</text>
<text x="184.4" y="221">1.394</text>
<text x="184.4" y="216.8">2.846</text>
<text x="63.4" y="251.8">A</text>
<text x="104.1" y="249.3">SL. Section</text>
<text x="130.6" y="251">A</text>
<text x="139.1" y="249.1">Weight</text>
<text x="36.2" y="256.7" transform="rotate(-90 36.2 256.7)">10</text>
<text x="70.7" y="255.3" transform="rotate(-90 70.7 255.3)">13</text>
<text x="104.1" y="252.7">No.</text>
<text x="106" y="257.3">1</text>
<text x="113.2" y="257.3">20107</text>
<text x="115.2" y="252.7">No.</text>
<text x="127.6" y="257.3">1.44</text>
<text x="140.1" y="257.3">0.246</text>
<text x="141.1" y="252.5">kg/m</text>
<text x="106" y="261.5">2</text>
<text x="113.2" y="261.5">20105</text>
<text x="127.6" y="261.5">1.50</text>
<text x="140.1" y="261.5">0.255</text>
<text x="52.2" y="264.8">25</text>
<text x="106" y="265.7">3</text>
<text x="113.2" y="265.7">20121</text>
<text x="127.6" y="265.7">1.20</text>
<text x="140.1" y="265.7">0.210</text>
</g>
</svg>
